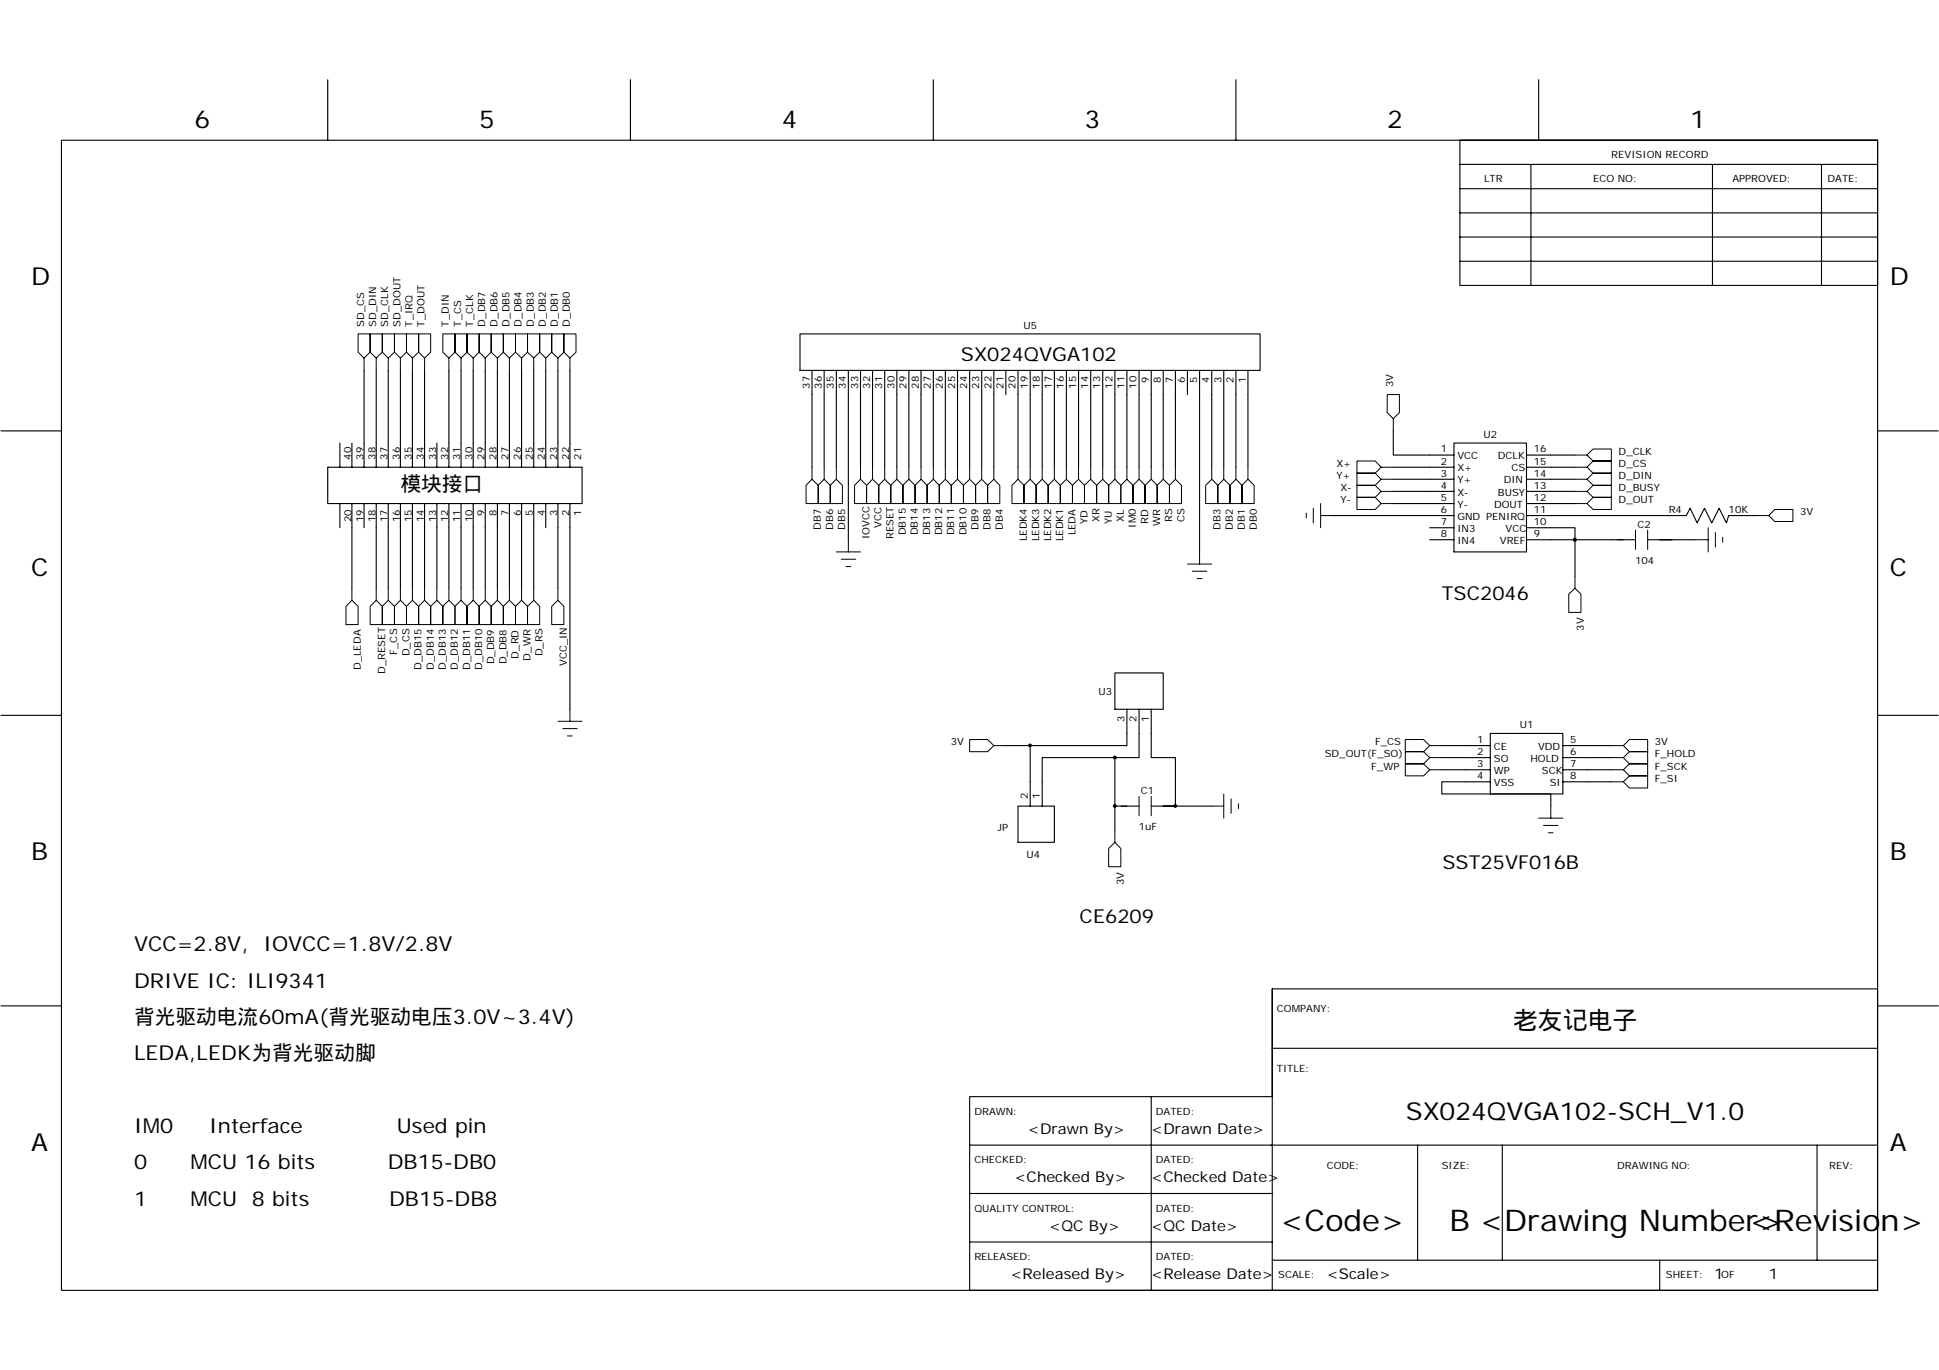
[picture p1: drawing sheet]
<svg xmlns="http://www.w3.org/2000/svg" width="297mm" height="210mm" viewBox="0 0 297 210" stroke-linecap="round" stroke-linejoin="round" font-family="sans-serif">
<g fill="none" stroke="#000" stroke-width=".17">
<path d="M50.2 12.2v9.3M96.6 12.2v9.3M143 12.2v9.3M189.3 12.2v9.3M235.7 12.2v9.3M9.4 21.5h278.2v176.2h-278.2zM223.6 21.5h64v22.2h-64zM223.6 25.2h64M223.6 28.9h64M223.6 36.3h64M223.6 32.6h64M234.5 25.2v18.5"/>
<path d="M262.3 25.2v18.5M279 25.2v18.5M55.8 56.7v14.9M57.6 56.7v14.9M59.5 56.7v14.9M61.3 56.7v14.9M63.2 56.7v14.9M65 56.7v14.9M68.8 56.7v14.9M70.6 56.7v14.9M72.5 56.7v14.9M74.3 56.7v14.9"/>
<path d="M76.2 56.7v14.9M78 56.7v14.9M79.9 56.7v14.9M81.8 56.7v14.9M83.6 56.7v14.9M85.5 56.7v14.9M87.3 56.7v14.9M122.6 51.2h70.4v5.5h-70.4zM124.4 56.7v14.9M126.3 56.7v14.9M128.1 56.7v14.9M130 56.7v26"/>
<path d="M131.8 56.7v14.9M133.7 56.7v14.9M135.5 56.7v14.9M137.4 56.7v14.9M139.2 56.7v14.9M141.1 56.7v14.9M143 56.7v14.9M144.8 56.7v14.9M146.7 56.7v14.9M148.5 56.7v14.9M150.4 56.7v14.9M152.2 56.7v14.9"/>
<path d="M154.1 56.7v3.8M156 56.7v14.9M157.8 56.7v14.9M159.7 56.7v14.9M161.5 56.7v14.9M163.4 56.7v14.9M165.2 56.7v14.9M167.1 56.7v14.9M168.9 56.7v14.9M170.8 56.7v14.9M172.6 56.7v14.9M174.5 56.7v14.9"/>
<path d="M176.4 56.7v14.9M178.2 56.7v14.9M180.1 56.7v14.9M181.9 56.7v3.8M183.8 56.7v27.9M185.6 56.7v14.9M187.5 56.7v14.9M189.3 56.7v14.9M191.2 56.7v14.9M223.6 40h64M.1 66h9.3M50.2 71.6h39v5.6h-39z"/>
<path d="M52.1 67.9v3.7M52.1 77.2v3.7M53.9 67.9v3.7M53.9 77.2v12.9M55.8 77.2v3.7M57.6 77.2v12.9M59.5 77.2v12.9M61.3 77.2v12.9M63.2 77.2v12.9M65 77.2v12.9M66.9 67.9v3.7M66.9 77.2v12.9"/>
<path d="M68.8 77.2v12.9M70.6 77.2v12.9M72.5 77.2v12.9M74.3 77.2v12.9M76.2 77.2v12.9M78 77.2v12.9M79.9 77.2v12.9M81.8 77.2v12.9M83.6 77.2v3.7M85.5 77.2v12.9M87.3 77.2v31.5M204.2 79h18.5"/>
<path d="M213.4 66v3.7h9.3M213.4 71.6h9.3M213.4 73.4h9.3M213.4 75.3h9.3M213.4 77.2h9.3M222.7 67.9h11.1v16.7h-11.1zM233.8 79h24.5l.6-1.1 1.1 2.2 1.1-2.2 1.1 2.2 1.2-2.2 1.1 2.2 .3-1.1h4.3M233.8 69.7h7.5M233.8 71.6h7.5M233.8 73.4h7.5M233.8 75.3h7.5M233.8 77.2h7.5"/>
<path d="M287.6 66h9.3M219 80.9h3.7M219 82.7h3.7M233.8 80.9h7.5v1.8h9.2M233.8 82.7h7.5v5.6M252.4 82.7h7.4M.1 109.6h9.3M154.1 114.2h3.7M170.8 103.1h7.4v5.6h-7.4zM170.8 116.1h-11.1v7.4M170.8 116.1v11.1M172.6 108.7v5.5h-14.8v9.3"/>
<path d="M174.5 108.7v7.4h-3.7M176.4 108.7v7.4h3.7v7.4h5.5M220.9 114.2h7.4M220.9 116.1h7.4M220.9 117.9h7.4M228.3 112.4h11.1v9.2h-11.1zM228.3 119.8h-7.4v1.8h16.7v1.9M239.4 114.2h7.4M239.4 116.1h7.4M239.4 117.9h7.4M239.4 119.8h7.4M287.6 109.6h9.3"/>
<path d="M156 123.5h5.5v5.6h-5.5zM170.8 123.5h3.7M176.4 123.5h3.7M.1 154.1h9.3M194.9 151.5v46.2M287.7 154.1h9.2M148.5 168h46.4v-16.5h92.7v46.2h-139.1zM148.5 175.5h139.1M176.4 168v29.7M194.9 160.6h92.7M217.2 175.5v17.6M230.1 175.5v17.6"/>
<path d="M278.4 175.5v17.6M148.5 182.9h46.4M148.5 190.3h46.4M194.9 193.1h92.7M254.3 193.1v4.6"/>
</g>
<g fill="none" stroke="#000" stroke-width=".15">
<path d="M55.8 54.9l-.9-.9v-2.8h1.8v2.8l-.9 .9v1.8M57.6 54.9l-.9-.9v-2.8h1.9v2.8l-1 .9v1.8M59.5 54.9l-.9-.9v-2.8h1.8v2.8l-.9 .9v1.8M61.3 54.9l-.9-.9v-2.8h1.9v2.8l-1 .9v1.8M63.2 54.9l-.9-.9v-2.8h1.8v2.8l-.9 .9v1.8M65 54.9l-.9-.9v-2.8h1.9v2.8l-1 .9v1.8M68.8 54.9l-1-.9v-2.8h1.9v2.8l-.9 .9v1.8M70.6 54.9l-.9-.9v-2.8h1.8v2.8l-.9 .9v1.8M72.5 54.9l-1-.9v-2.8h1.9v2.8l-.9 .9v1.8M74.3 54.9l-.9-.9v-2.8h1.8v2.8l-.9 .9v1.8M76.2 54.9l-1-.9v-2.8h1.9v2.8l-.9 .9v1.8M78 54.9l-.9-.9v-2.8h1.9v2.8l-1 .9v1.8"/>
<path d="M79.9 54.9l-.9-.9v-2.8h1.8v2.8l-.9 .9v1.8M81.8 54.9l-1-.9v-2.8h1.9v2.8l-.9 .9v1.8M83.6 54.9l-.9-.9v-2.8h1.8v2.8l-.9 .9v1.8M85.5 54.9l-1-.9v-2.8h1.9v2.8l-.9 .9v1.8M87.3 54.9l-.9-.9v-2.8h1.8v2.8l-.9 .9v1.8M124.4 71.6v1.8l.9 1v2.8h-1.8v-2.8l.9-1M126.3 71.6v1.8l.9 1v2.8h-1.9v-2.8l1-1M128.1 71.6v1.8l.9 1v2.8h-1.8v-2.8l.9-1M131.8 71.6v1.8l1 1v2.8h-1.9v-2.8l.9-1M133.7 71.6v1.8l.9 1v2.8h-1.8v-2.8l.9-1M135.5 71.6v1.8l1 1v2.8h-1.9v-2.8l.9-1M137.4 71.6v1.8l.9 1v2.8h-1.8v-2.8l.9-1"/>
<path d="M139.2 71.6v1.8l1 1v2.8h-1.9v-2.8l.9-1M141.1 71.6v1.8l.9 1v2.8h-1.8v-2.8l.9-1M143 71.6v1.8l.9 1v2.8h-1.9v-2.8l1-1M144.8 71.6v1.8l.9 1v2.8h-1.8v-2.8l.9-1M146.7 71.6v1.8l.9 1v2.8h-1.9v-2.8l1-1M148.5 71.6v1.8l1 1v2.8h-1.9v-2.8l.9-1M150.4 71.6v1.8l.9 1v2.8h-1.8v-2.8l.9-1M152.2 71.6v1.8l1 1v2.8h-1.9v-2.8l.9-1M156 71.6v1.8l.9 1v2.8h-1.9v-2.8l1-1M157.8 71.6v1.8l.9 1v2.8h-1.8v-2.8l.9-1M159.7 71.6v1.8l.9 1v2.8h-1.9v-2.8l1-1M161.5 71.6v1.8l.9 1v2.8h-1.8v-2.8l.9-1"/>
<path d="M163.4 71.6v1.8l.9 1v2.8h-1.9v-2.8l1-1M165.2 71.6v1.8l.9 1v2.8h-1.8v-2.8l.9-1M167.1 71.6v1.8l.9 1v2.8h-1.9v-2.8l1-1M168.9 71.6v1.8l.9 1v2.8h-1.8v-2.8l.9-1M170.8 71.6v1.8l.9 1v2.8h-1.9v-2.8l1-1M172.6 71.6v1.8l1 1v2.8h-1.9v-2.8l.9-1M174.5 71.6v1.8l.9 1v2.8h-1.8v-2.8l.9-1M176.4 71.6v1.8l.9 1v2.8h-1.9v-2.8l1-1M178.2 71.6v1.8l1 1v2.8h-1.9v-2.8l.9-1M180.1 71.6v1.8l.9 1v2.8h-1.8v-2.8l.9-1M185.6 71.6v1.8l1 1v2.8h-1.9v-2.8l.9-1M187.5 71.6v1.8l.9 1v2.8h-1.8v-2.8l.9-1"/>
<path d="M189.3 71.6v1.8l1 1v2.8h-1.9v-2.8l.9-1M191.2 71.6v1.8l.9 1v2.8h-1.8v-2.8l.9-1M200.1 78.6v.8M201.2 77.9v2.2M202.3 79h1.9M202.3 77.2v3.7M211.6 71.6l-.9-1h-2.8v1.9h2.8l.9-.9h1.8M211.6 73.4l-.9-.9h-2.8v1.9h2.8l.9-1h1.8M211.6 75.3l-.9-.9h-2.8v1.8h2.8l.9-.9h1.8M211.6 77.2l-.9-1h-2.8v1.9h2.8l.9-.9h1.8M213.4 64.2l-.9-1v-2.7h1.9v2.7l-1 1v1.8M241.3 69.7h1.8l.9 .9h2.8v-1.8h-2.8l-.9 .9"/>
<path d="M241.3 71.6h1.8l.9 .9h2.8v-1.9h-2.8l-.9 1M241.3 73.4h1.8l.9 1h2.8v-1.9h-2.8l-.9 .9M241.3 75.3h1.8l.9 .9h2.8v-1.8h-2.8l-.9 .9M241.3 77.2h1.8l.9 .9h2.8v-1.9h-2.8l-.9 1M269.1 79h1.9l.9 .9h2.8v-1.8h-2.8l-.9 .9M53.9 90.1v1.9l1 .9v2.8h-1.9v-2.8l.9-.9M57.6 90.1v1.9l1 .9v2.8h-1.9v-2.8l.9-.9M59.5 90.1v1.9l.9 .9v2.8h-1.8v-2.8l.9-.9M61.3 90.1v1.9l1 .9v2.8h-1.9v-2.8l.9-.9M63.2 90.1v1.9l.9 .9v2.8h-1.8v-2.8l.9-.9M65 90.1v1.9l1 .9v2.8h-1.9v-2.8l.9-.9M66.9 90.1v1.9l.9 .9v2.8h-1.8v-2.8l.9-.9"/>
<path d="M68.8 90.1v1.9l.9 .9v2.8h-1.9v-2.8l1-.9M70.6 90.1v1.9l.9 .9v2.8h-1.8v-2.8l.9-.9M72.5 90.1v1.9l.9 .9v2.8h-1.9v-2.8l1-.9M74.3 90.1v1.9l.9 .9v2.8h-1.8v-2.8l.9-.9M76.2 90.1v1.9l.9 .9v2.8h-1.9v-2.8l1-.9M78 90.1v1.9l1 .9v2.8h-1.9v-2.8l.9-.9M79.9 90.1v1.9l.9 .9v2.8h-1.8v-2.8l.9-.9M81.8 90.1v1.9l.9 .9v2.8h-1.9v-2.8l1-.9M85.5 90.1v1.9l.9 .9v2.8h-1.9v-2.8l1-.9M128.1 84.6h3.7M128.9 85.7h2.2M129.6 86.8h.7"/>
<path d="M130 82.7v1.9M181.9 86.4h3.7M182.6 87.5h2.3M183.4 88.6h.7M183.8 84.6v1.8M241.3 88.3v1.8l.9 .9v2.8h-1.9v-2.8l1-.9M250.5 81.2v3M252.4 81.2v3M259.8 82.7h1.9M261.7 80.9v3.7M262.8 81.6v2.2M263.9 82.3v.8"/>
<path d="M85.5 110.5h3.7M86.2 111.6h2.2M86.9 112.8h.8M87.3 108.7v1.8M152.2 114.2l-.9-.9h-2.8v1.9h2.8l.9-1h1.9M219 114.2l-.9-.9h-2.8v1.9h2.8l.9-1h1.9M219 116.1l-.9-.9h-2.8v1.8h2.8l.9-.9h1.9M219 117.9l-.9-.9h-2.8v1.9h2.8l.9-1h1.9M246.8 114.2h1.9l.9 1h2.8v-1.9h-2.8l-.9 .9M246.8 116.1h1.9l.9 .9h2.8v-1.8h-2.8l-.9 .9M246.8 117.9h1.9l.9 1h2.8v-1.9h-2.8l-.9 .9M246.8 119.8h1.9l.9 .9h2.8v-1.8h-2.8l-.9 .9"/>
<path d="M170.8 127.2v1.9l.9 .9v2.8h-1.9v-2.8l1-.9M174.5 122v3M176.4 122v3M185.6 123.5h1.9M187.5 121.6v3.7M188.6 122.4v2.2M189.7 123.1v.8M235.7 125.3h3.7M236.4 126.5h2.3M237.2 127.6h.7M237.6 123.5v1.8"/>
</g>
<g fill="#000" stroke="#000" stroke-width=".15">
<path d="M241.1 82.5h.3v.3h-.3z" fill-rule="evenodd"/>
<path d="M241.1 82.5h.3v.3h-.3z" fill-rule="evenodd"/>
<path d="M170.6 123.3h.3v.3h-.3z" fill-rule="evenodd"/>
<path d="M179.9 123.3h.3v.3h-.3z" fill-rule="evenodd"/>
<circle cx="157.8" cy="114.2" r=".21"/>
<circle cx="170.8" cy="116.1" r=".22"/>
</g>
<g font-size="4.6">
<text x="196.1" y="188.6">&lt;Code&gt;</text>
<text x="222" y="188.6">B &lt;Drawing Number&gt;</text>
<text x="268" y="188.6">&lt;Revision&gt;</text>
</g>
<g font-size="3.8">
<text x="29.8" y="19.6">6</text>
<text x="73.4" y="19.6">5</text>
<text x="119.8" y="19.6">4</text>
<text x="166.1" y="19.6">3</text>
<text x="212.5" y="19.6">2</text>
<text x="258.9" y="19.6">1</text>
<text x="4.8" y="43.7">D</text>
<text x="289.5" y="43.7">D</text>
<text x="4.8" y="88.2">C</text>
<text x="289.5" y="88.2">C</text>
<text x="4.8" y="131.8">B</text>
<text x="289.5" y="131.8">B</text>
<text x="231.8" y="157.7">老友记电子</text>
<text x="215.3" y="171.6">SX024QVGA102-SCH_V1.0</text>
<text x="4.8" y="176.4">A</text>
<text x="289.5" y="176.4">A</text>
</g>
<g font-size="3.2">
<text x="61.3" y="75.3">模块接口</text>
<text x="20.5" y="145.8">VCC=2.8V,</text>
<text x="40.3" y="145.8">IOVCC=1.8V/2.8V</text>
<text x="20.5" y="151.3">DRIVE IC: ILI9341</text>
<text x="20.5" y="156.9">背光驱动电流60mA(背光驱动电压3.0V~3.4V)</text>
<text x="20.5" y="162.4">LEDA,LEDK为背光驱动脚</text>
<text x="20.5" y="173.6">IM0</text>
<text x="32.1" y="173.6">Interface</text>
<text x="60.8" y="173.6">Used pin</text>
<text x="20.5" y="179.1">0</text>
<text x="29.2" y="179.1">MCU 16 bits</text>
<text x="59.4" y="179.1">DB15-DB0</text>
<text x="20.5" y="184.7">1</text>
<text x="29.2" y="184.7">MCU</text>
<text x="38.6" y="184.7">8 bits</text>
<text x="59.6" y="184.7">DB15-DB8</text>
</g>
<g font-size="2.9">
<text x="147.2" y="55.3">SX024QVGA102</text>
<text x="220.9" y="91.9">TSC2046</text>
<text x="221" y="133.2">SST25VF016B</text>
<text x="165.4" y="141.4">CE6209</text>
</g>
<g font-size="2.3">
<text x="157.5" y="173.7">&lt;Drawn By&gt;</text>
<text x="176.4" y="173.7">&lt;Drawn Date&gt;</text>
<text x="155.4" y="181.1">&lt;Checked By&gt;</text>
<text x="176.4" y="181.1">&lt;Checked Date&gt;</text>
<text x="160.7" y="188.5">&lt;QC By&gt;</text>
<text x="176.4" y="188.5">&lt;QC Date&gt;</text>
<text x="154.8" y="195.9">&lt;Released By&gt;</text>
<text x="176.4" y="195.9">&lt;Release Date&gt;</text>
<text x="203.2" y="195.9">&lt;Scale&gt;</text>
<text x="262.6" y="195.9">1</text>
<text x="271" y="195.9">1</text>
</g>
<g font-size="1.5">
<text x="227.3" y="28">LTR</text>
<text x="244" y="28">ECO NO:</text>
<text x="246.8" y="24.3">REVISION RECORD</text>
<text x="265.4" y="28">APPROVED:</text>
<text x="280" y="28">DATE:</text>
<text x="55.8" y="50" transform="rotate(-90 55.8 50)">SD_CS</text>
<text x="57.6" y="50" transform="rotate(-90 57.6 50)">SD_DIN</text>
<text x="59.5" y="50" transform="rotate(-90 59.5 50)">SD_CLK</text>
<text x="61.3" y="50" transform="rotate(-90 61.3 50)">SD_DOUT</text>
<text x="63.2" y="50" transform="rotate(-90 63.2 50)">T_IRQ</text>
<text x="65" y="50" transform="rotate(-90 65 50)">T_DOUT</text>
<text x="68.8" y="50" transform="rotate(-90 68.8 50)">T_DIN</text>
<text x="70.6" y="50" transform="rotate(-90 70.6 50)">T_CS</text>
<text x="72.5" y="50" transform="rotate(-90 72.5 50)">T_CLK</text>
<text x="74.3" y="50" transform="rotate(-90 74.3 50)">D_DB7</text>
<text x="76.2" y="50" transform="rotate(-90 76.2 50)">D_DB6</text>
<text x="78" y="50" transform="rotate(-90 78 50)">D_DB5</text>
<text x="79.9" y="50" transform="rotate(-90 79.9 50)">D_DB4</text>
<text x="81.8" y="50" transform="rotate(-90 81.8 50)">D_DB3</text>
<text x="83.6" y="50" transform="rotate(-90 83.6 50)">D_DB2</text>
<text x="85.5" y="50" transform="rotate(-90 85.5 50)">D_DB1</text>
<text x="87.3" y="50" transform="rotate(-90 87.3 50)">D_DB0</text>
<text x="156.8" y="50.4">U5</text>
<text x="124.1" y="59.6" transform="rotate(-90 124.1 59.6)">37</text>
<text x="125.9" y="59.6" transform="rotate(-90 125.9 59.6)">36</text>
<text x="127.8" y="59.6" transform="rotate(-90 127.8 59.6)">35</text>
<text x="129.6" y="59.6" transform="rotate(-90 129.6 59.6)">34</text>
<text x="131.5" y="59.6" transform="rotate(-90 131.5 59.6)">33</text>
<text x="133.3" y="59.6" transform="rotate(-90 133.3 59.6)">32</text>
<text x="135.2" y="59.6" transform="rotate(-90 135.2 59.6)">31</text>
<text x="137" y="59.6" transform="rotate(-90 137 59.6)">30</text>
<text x="138.9" y="59.6" transform="rotate(-90 138.9 59.6)">29</text>
<text x="140.7" y="59.6" transform="rotate(-90 140.7 59.6)">28</text>
<text x="142.6" y="59.6" transform="rotate(-90 142.6 59.6)">27</text>
<text x="144.4" y="59.6" transform="rotate(-90 144.4 59.6)">26</text>
<text x="146.3" y="59.6" transform="rotate(-90 146.3 59.6)">25</text>
<text x="148.1" y="59.6" transform="rotate(-90 148.1 59.6)">24</text>
<text x="150" y="59.6" transform="rotate(-90 150 59.6)">23</text>
<text x="151.9" y="59.6" transform="rotate(-90 151.9 59.6)">22</text>
<text x="153.7" y="59.6" transform="rotate(-90 153.7 59.6)">21</text>
<text x="155.6" y="59.6" transform="rotate(-90 155.6 59.6)">20</text>
<text x="157.4" y="59.6" transform="rotate(-90 157.4 59.6)">19</text>
<text x="159.3" y="59.6" transform="rotate(-90 159.3 59.6)">18</text>
<text x="161.1" y="59.6" transform="rotate(-90 161.1 59.6)">17</text>
<text x="163" y="59.6" transform="rotate(-90 163 59.6)">16</text>
<text x="164.8" y="59.6" transform="rotate(-90 164.8 59.6)">15</text>
<text x="166.7" y="59.6" transform="rotate(-90 166.7 59.6)">14</text>
<text x="168.5" y="59.6" transform="rotate(-90 168.5 59.6)">13</text>
<text x="170.4" y="59.6" transform="rotate(-90 170.4 59.6)">12</text>
<text x="172.3" y="59.6" transform="rotate(-90 172.3 59.6)">11</text>
<text x="174.1" y="59.6" transform="rotate(-90 174.1 59.6)">10</text>
<text x="176" y="58.7" transform="rotate(-90 176 58.7)">9</text>
<text x="177.8" y="58.7" transform="rotate(-90 177.8 58.7)">8</text>
<text x="179.7" y="58.7" transform="rotate(-90 179.7 58.7)">7</text>
<text x="181.5" y="58.7" transform="rotate(-90 181.5 58.7)">6</text>
<text x="183.4" y="58.7" transform="rotate(-90 183.4 58.7)">5</text>
<text x="185.2" y="58.7" transform="rotate(-90 185.2 58.7)">4</text>
<text x="187.1" y="58.7" transform="rotate(-90 187.1 58.7)">3</text>
<text x="189" y="58.7" transform="rotate(-90 189 58.7)">2</text>
<text x="190.8" y="58.7" transform="rotate(-90 190.8 58.7)">1</text>
<text x="213.4" y="59.3" transform="rotate(-90 213.4 59.3)">3V</text>
<text x="53.8" y="70.4" transform="rotate(-90 53.8 70.4)">40</text>
<text x="55.7" y="70.4" transform="rotate(-90 55.7 70.4)">39</text>
<text x="57.5" y="70.4" transform="rotate(-90 57.5 70.4)">38</text>
<text x="59.4" y="70.4" transform="rotate(-90 59.4 70.4)">37</text>
<text x="61.2" y="70.4" transform="rotate(-90 61.2 70.4)">36</text>
<text x="63.1" y="70.4" transform="rotate(-90 63.1 70.4)">35</text>
<text x="64.9" y="70.4" transform="rotate(-90 64.9 70.4)">34</text>
<text x="66.8" y="70.4" transform="rotate(-90 66.8 70.4)">33</text>
<text x="68.6" y="70.4" transform="rotate(-90 68.6 70.4)">32</text>
<text x="70.5" y="70.4" transform="rotate(-90 70.5 70.4)">31</text>
<text x="72.4" y="70.4" transform="rotate(-90 72.4 70.4)">30</text>
<text x="74.2" y="70.4" transform="rotate(-90 74.2 70.4)">29</text>
<text x="76.1" y="70.4" transform="rotate(-90 76.1 70.4)">28</text>
<text x="77.9" y="70.4" transform="rotate(-90 77.9 70.4)">27</text>
<text x="79.8" y="70.4" transform="rotate(-90 79.8 70.4)">26</text>
<text x="81.6" y="70.4" transform="rotate(-90 81.6 70.4)">25</text>
<text x="83.5" y="70.4" transform="rotate(-90 83.5 70.4)">24</text>
<text x="85.3" y="70.4" transform="rotate(-90 85.3 70.4)">23</text>
<text x="87.2" y="70.4" transform="rotate(-90 87.2 70.4)">22</text>
<text x="89" y="70.4" transform="rotate(-90 89 70.4)">21</text>
<text x="204.7" y="71.6">X+</text>
<text x="220.7" y="69.3">1</text>
<text x="220.7" y="71.2">2</text>
<text x="223.3" y="70.4">VCC</text>
<text x="227.3" y="67.1">U2</text>
<text x="229.5" y="70.4">DCLK</text>
<text x="235" y="69.3">16</text>
<text x="235" y="71.2">15</text>
<text x="248" y="69.7">D_CLK</text>
<text x="248" y="71.6">D_CS</text>
<text x="204.7" y="73.4">Y+</text>
<text x="205.3" y="75.3">X-</text>
<text x="205.3" y="77.1">Y-</text>
<text x="220.7" y="73">3</text>
<text x="220.7" y="74.9">4</text>
<text x="220.7" y="76.7">5</text>
<text x="223.3" y="72.2">X+</text>
<text x="223.3" y="74.1">Y+</text>
<text x="223.3" y="75.9">X-</text>
<text x="223.3" y="77.8">Y-</text>
<text x="228.9" y="77.8">DOUT</text>
<text x="229.5" y="75.9">BUSY</text>
<text x="230.4" y="74.1">DIN</text>
<text x="231.5" y="72.2">CS</text>
<text x="235" y="73">14</text>
<text x="235" y="74.9">13</text>
<text x="235" y="76.7">12</text>
<text x="248" y="73.4">D_DIN</text>
<text x="248" y="75.3">D_BUSY</text>
<text x="248" y="77.1">D_OUT</text>
<text x="53.8" y="80" transform="rotate(-90 53.8 80)">20</text>
<text x="55.7" y="80" transform="rotate(-90 55.7 80)">19</text>
<text x="57.5" y="80" transform="rotate(-90 57.5 80)">18</text>
<text x="59.4" y="80" transform="rotate(-90 59.4 80)">17</text>
<text x="61.2" y="80" transform="rotate(-90 61.2 80)">16</text>
<text x="63.1" y="80" transform="rotate(-90 63.1 80)">15</text>
<text x="64.9" y="80" transform="rotate(-90 64.9 80)">14</text>
<text x="66.8" y="80" transform="rotate(-90 66.8 80)">13</text>
<text x="68.6" y="80" transform="rotate(-90 68.6 80)">12</text>
<text x="70.5" y="80" transform="rotate(-90 70.5 80)">11</text>
<text x="72.4" y="80" transform="rotate(-90 72.4 80)">10</text>
<text x="74.2" y="79.1" transform="rotate(-90 74.2 79.1)">9</text>
<text x="76.1" y="79.1" transform="rotate(-90 76.1 79.1)">8</text>
<text x="77.9" y="79.1" transform="rotate(-90 77.9 79.1)">7</text>
<text x="79.8" y="79.1" transform="rotate(-90 79.8 79.1)">6</text>
<text x="81.6" y="79.1" transform="rotate(-90 81.6 79.1)">5</text>
<text x="83.5" y="79.1" transform="rotate(-90 83.5 79.1)">4</text>
<text x="85.3" y="79.1" transform="rotate(-90 85.3 79.1)">3</text>
<text x="87.2" y="79.1" transform="rotate(-90 87.2 79.1)">2</text>
<text x="89" y="79.1" transform="rotate(-90 89 79.1)">1</text>
<text x="125.8" y="81.2" transform="rotate(-90 125.8 81.2)">DB7</text>
<text x="127.6" y="81.2" transform="rotate(-90 127.6 81.2)">DB6</text>
<text x="129.5" y="81.2" transform="rotate(-90 129.5 81.2)">DB5</text>
<text x="133.2" y="82.6" transform="rotate(-90 133.2 82.6)">IOVCC</text>
<text x="135" y="80.9" transform="rotate(-90 135 80.9)">VCC</text>
<text x="136.9" y="82.6" transform="rotate(-90 136.9 82.6)">RESET</text>
<text x="138.7" y="82" transform="rotate(-90 138.7 82)">DB15</text>
<text x="140.6" y="82" transform="rotate(-90 140.6 82)">DB14</text>
<text x="142.5" y="82" transform="rotate(-90 142.5 82)">DB13</text>
<text x="144.3" y="82" transform="rotate(-90 144.3 82)">DB12</text>
<text x="146.2" y="82" transform="rotate(-90 146.2 82)">DB11</text>
<text x="148.1" y="82" transform="rotate(-90 148.1 82)">DB10</text>
<text x="149.9" y="81.2" transform="rotate(-90 149.9 81.2)">DB9</text>
<text x="151.8" y="81.2" transform="rotate(-90 151.8 81.2)">DB8</text>
<text x="153.6" y="81.2" transform="rotate(-90 153.6 81.2)">DB4</text>
<text x="157.3" y="82.9" transform="rotate(-90 157.3 82.9)">LEDK4</text>
<text x="159.2" y="82.9" transform="rotate(-90 159.2 82.9)">LEDK3</text>
<text x="161" y="82.9" transform="rotate(-90 161 82.9)">LEDK2</text>
<text x="162.9" y="82.9" transform="rotate(-90 162.9 82.9)">LEDK1</text>
<text x="164.7" y="82" transform="rotate(-90 164.7 82)">LEDA</text>
<text x="166.6" y="80.3" transform="rotate(-90 166.6 80.3)">YD</text>
<text x="168.4" y="80" transform="rotate(-90 168.4 80)">XR</text>
<text x="170.3" y="80.3" transform="rotate(-90 170.3 80.3)">YU</text>
<text x="172.2" y="80" transform="rotate(-90 172.2 80)">XL</text>
<text x="174" y="80.9" transform="rotate(-90 174 80.9)">IM0</text>
<text x="175.9" y="80.3" transform="rotate(-90 175.9 80.3)">RD</text>
<text x="177.7" y="80.6" transform="rotate(-90 177.7 80.6)">WR</text>
<text x="179.6" y="80" transform="rotate(-90 179.6 80)">RS</text>
<text x="181.4" y="80" transform="rotate(-90 181.4 80)">CS</text>
<text x="187" y="81.2" transform="rotate(-90 187 81.2)">DB3</text>
<text x="188.8" y="81.2" transform="rotate(-90 188.8 81.2)">DB2</text>
<text x="190.7" y="81.2" transform="rotate(-90 190.7 81.2)">DB1</text>
<text x="192.5" y="81.2" transform="rotate(-90 192.5 81.2)">DB0</text>
<text x="220.7" y="78.6">6</text>
<text x="220.7" y="80.5">7</text>
<text x="220.7" y="82.3">8</text>
<text x="223.3" y="79.6">GND PENIRQ</text>
<text x="223.3" y="81.5">IN3</text>
<text x="223.3" y="83.3">IN4</text>
<text x="229.8" y="83.3">VREF</text>
<text x="230.7" y="81.5">VCC</text>
<text x="235" y="78.6">11</text>
<text x="235" y="80.5">10</text>
<text x="235" y="82.3">9</text>
<text x="250.8" y="80.9">C2</text>
<text x="255.6" y="78.6">R4</text>
<text x="264.8" y="78.6">10K</text>
<text x="275.8" y="79">3V</text>
<text x="250.5" y="86.4">104</text>
<text x="60.8" y="100.3" transform="rotate(-90 60.8 100.3)">F_CS</text>
<text x="62.7" y="100.6" transform="rotate(-90 62.7 100.6)">D_CS</text>
<text x="75.7" y="101.8" transform="rotate(-90 75.7 101.8)">D_DB9</text>
<text x="77.6" y="101.8" transform="rotate(-90 77.6 101.8)">D_DB8</text>
<text x="79.4" y="100.9" transform="rotate(-90 79.4 100.9)">D_RD</text>
<text x="81.3" y="101.2" transform="rotate(-90 81.3 101.2)">D_WR</text>
<text x="83.1" y="100.6" transform="rotate(-90 83.1 100.6)">D_RS</text>
<text x="242.7" y="96.6" transform="rotate(-90 242.7 96.6)">3V</text>
<text x="55.3" y="102.7" transform="rotate(-90 55.3 102.7)">D_LEDA</text>
<text x="59" y="103.3" transform="rotate(-90 59 103.3)">D_RESET</text>
<text x="64.6" y="102.7" transform="rotate(-90 64.6 102.7)">D_DB15</text>
<text x="66.4" y="102.7" transform="rotate(-90 66.4 102.7)">D_DB14</text>
<text x="68.3" y="102.7" transform="rotate(-90 68.3 102.7)">D_DB13</text>
<text x="70.1" y="102.7" transform="rotate(-90 70.1 102.7)">D_DB12</text>
<text x="72" y="102.7" transform="rotate(-90 72 102.7)">D_DB11</text>
<text x="73.8" y="102.7" transform="rotate(-90 73.8 102.7)">D_DB10</text>
<text x="86.8" y="102.1" transform="rotate(-90 86.8 102.1)">VCC_IN</text>
<text x="168.3" y="106.4">U3</text>
<text x="172.3" y="110.6" transform="rotate(-90 172.3 110.6)">3</text>
<text x="174.1" y="110.6" transform="rotate(-90 174.1 110.6)">2</text>
<text x="176" y="110.6" transform="rotate(-90 176 110.6)">1</text>
<text x="226.3" y="113.9">1</text>
<text x="232.8" y="111.6">U1</text>
<text x="240.5" y="113.9">5</text>
<text x="145.7" y="114.2">3V</text>
<text x="202.9" y="116.1">SD_OUT(F_SO)</text>
<text x="210.1" y="117.9">F_WP</text>
<text x="210.7" y="114.2">F_CS</text>
<text x="226.3" y="115.7">2</text>
<text x="226.3" y="117.6">3</text>
<text x="226.3" y="119.4">4</text>
<text x="228.9" y="114.9">CE</text>
<text x="228.9" y="116.7">SO</text>
<text x="228.9" y="118.6">WP</text>
<text x="234.4" y="116.7">HOLD</text>
<text x="235.6" y="114.9">VDD</text>
<text x="236.2" y="118.6">SCK</text>
<text x="240.5" y="115.7">6</text>
<text x="240.5" y="117.6">7</text>
<text x="240.5" y="119.4">8</text>
<text x="253.5" y="114.2">3V</text>
<text x="253.5" y="116.1">F_HOLD</text>
<text x="253.5" y="117.9">F_SCK</text>
<text x="253.5" y="119.8">F_SI</text>
<text x="157.4" y="122.4" transform="rotate(-90 157.4 122.4)">2</text>
<text x="159.3" y="122.4" transform="rotate(-90 159.3 122.4)">1</text>
<text x="174.8" y="121.7">C1</text>
<text x="228.9" y="120.5">VSS</text>
<text x="237.4" y="120.5">SI</text>
<text x="152.8" y="127.3">JP</text>
<text x="157.2" y="131.4">U4</text>
<text x="174.5" y="127.2">1uF</text>
<text x="172.2" y="135.6" transform="rotate(-90 172.2 135.6)">3V</text>
<text x="195.6" y="155">COMPANY:</text>
<text x="195.6" y="164.3">TITLE:</text>
<text x="149.3" y="170.8">DRAWN:</text>
<text x="177.1" y="170.8">DATED:</text>
<text x="149.3" y="178.2">CHECKED:</text>
<text x="177.1" y="178.2">DATED:</text>
<text x="203.2" y="179.1">CODE:</text>
<text x="220.9" y="179.1">SIZE:</text>
<text x="247.8" y="179.1">DRAWING NO:</text>
<text x="280.2" y="179.1">REV:</text>
<text x="149.3" y="185.6">QUALITY CONTROL:</text>
<text x="177.1" y="185.6">DATED:</text>
<text x="149.3" y="193">RELEASED:</text>
<text x="177.1" y="193">DATED:</text>
<text x="195.8" y="195.8">SCALE:</text>
<text x="255.2" y="195.8">SHEET:</text>
<text x="263.7" y="195.8">OF</text>
</g>
</svg>
